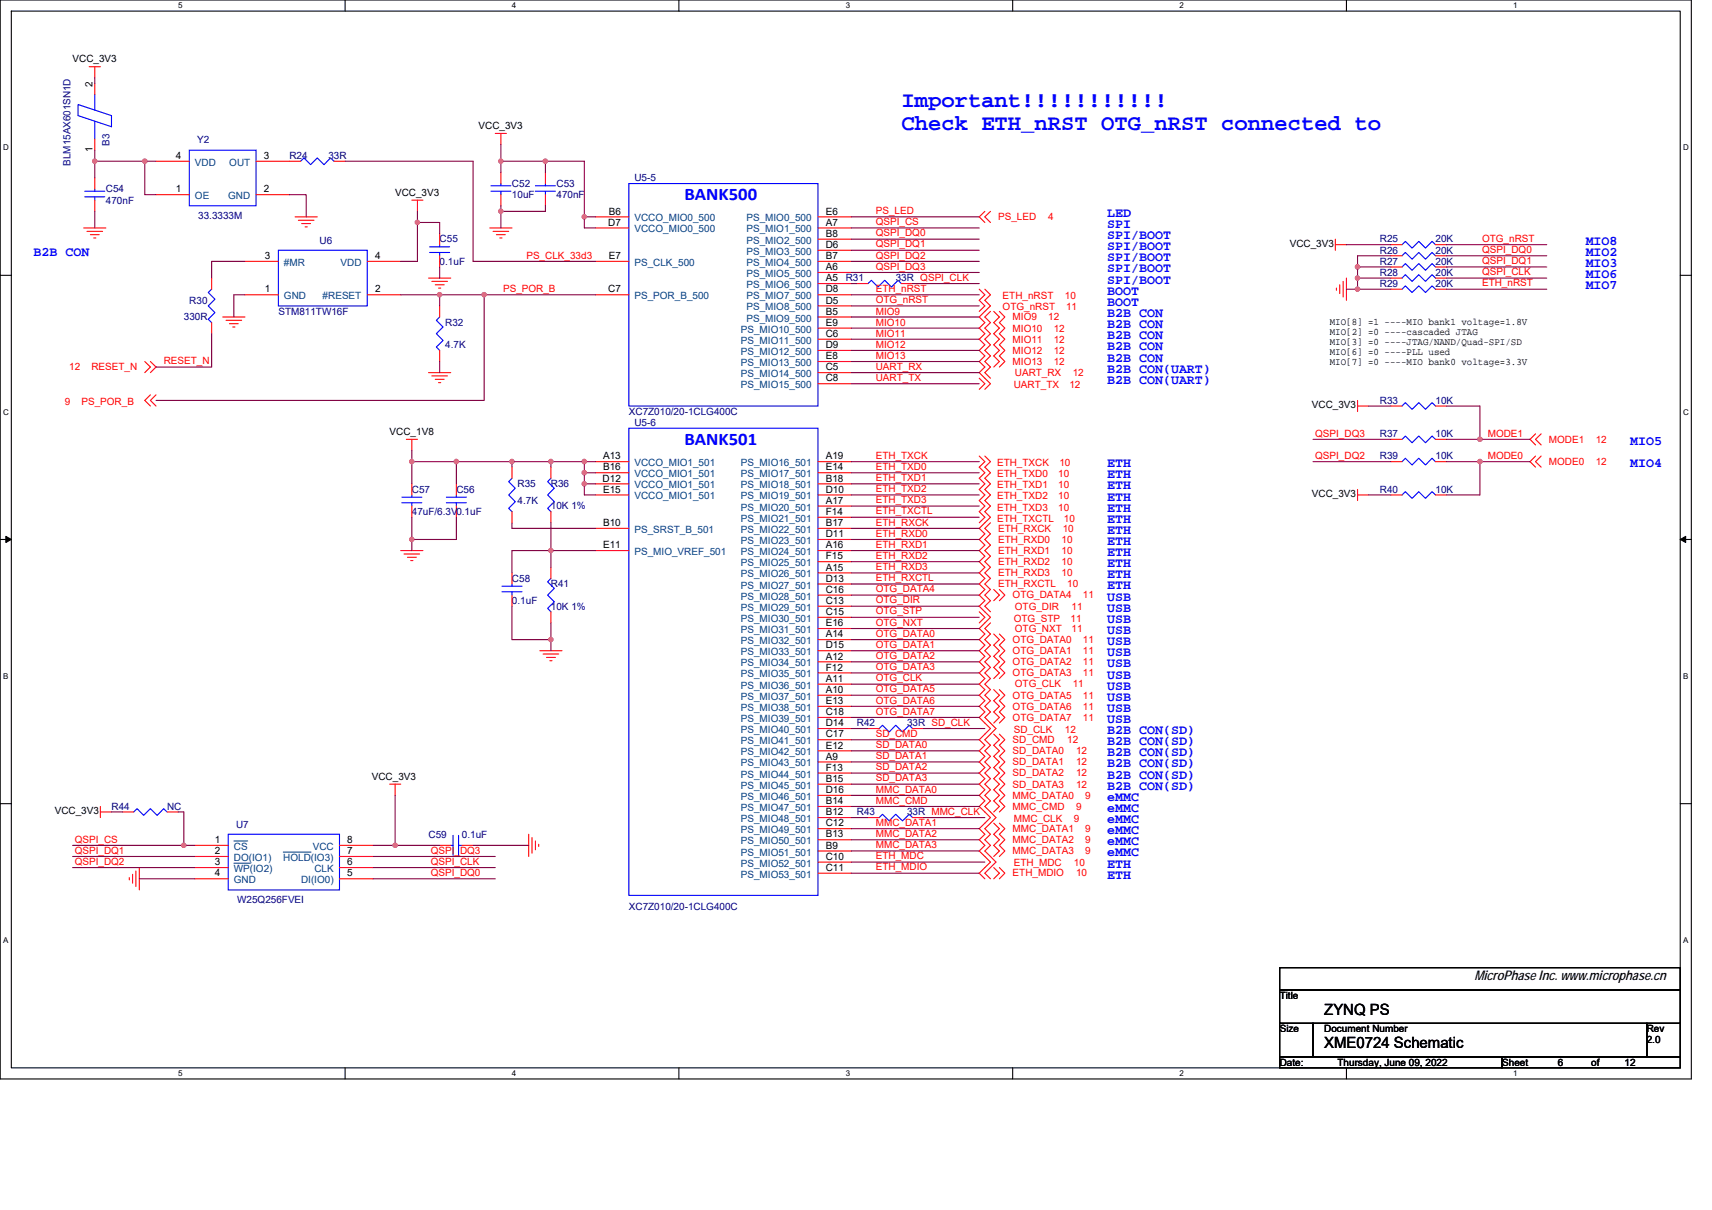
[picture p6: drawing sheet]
<svg xmlns="http://www.w3.org/2000/svg" width="297mm" height="210mm" viewBox="0 0 297 210" stroke-linecap="round" stroke-linejoin="round" font-family="sans-serif">
<path d="M0 0h293.5v187.2h-293.5zM2 1.9h289.5v183.4h-289.5z" fill="none" stroke="#000" stroke-width=".19"/>
<g fill="#fff">
<path d="M30.9 .2h.8v1.6h-.8z"/>
<path d="M30.9 185.5h.8v1.6h-.8z"/>
</g>
<path d="M59.9 0v1.9M59.9 185.3v1.9" fill="none" stroke="#000" stroke-width=".19"/>
<g fill="#fff">
<path d="M88.8 .2h.8v1.6h-.8z"/>
<path d="M88.8 185.5h.8v1.6h-.8z"/>
</g>
<path d="M117.8 0v1.9M117.8 185.3v1.9" fill="none" stroke="#000" stroke-width=".19"/>
<g fill="#fff">
<path d="M146.7 .2h.8v1.6h-.8z"/>
<path d="M146.7 185.5h.8v1.6h-.8z"/>
</g>
<path d="M175.7 0v1.9M175.7 185.3v1.9" fill="none" stroke="#000" stroke-width=".19"/>
<g fill="#fff">
<path d="M204.7 .2h.7v1.6h-.7z"/>
<path d="M204.7 185.5h.7v1.6h-.7z"/>
</g>
<path d="M233.6 0v1.9M233.6 185.3v1.9" fill="none" stroke="#000" stroke-width=".19"/>
<g fill="#fff">
<path d="M262.6 .2h.7v1.6h-.7z"/>
<path d="M262.6 185.5h.7v1.6h-.7z"/>
<path d="M.5 24.8h1v1.6h-1z"/>
<path d="M292 24.8h1v1.6h-1z"/>
<path d="M.5 70.7h1v1.5h-1z"/>
<path d="M292 70.7h1v1.5h-1z"/>
</g>
<path d="M0 47.8h2M291.5 47.8h2" fill="none" stroke="#000" stroke-width=".19"/>
<g fill="#fff">
<path d="M.5 116.5h.9v1.6h-.9z"/>
<path d="M292 116.5h.9v1.6h-.9z"/>
</g>
<path d="M0 93.6h2M291.5 93.6h2" fill="none" stroke="#000" stroke-width=".19"/>
<path d="M1 93.1l1 .5-1 .5zM291.5 93.6l1-.5v1z" fill="#000" stroke="#000" stroke-width=".17"/>
<g fill="#fff">
<path d="M.5 162.4h.9v1.5h-.9z"/>
<path d="M292 162.4h.9v1.5h-.9z"/>
</g>
<path d="M0 139.5h2M291.5 139.5h2M222 167.9h69.5v3.9h-69.5zM222 171.8h69.5v5.8h-69.5zM222 177.6h5.8v5.8h-5.8zM227.8 177.6h57.9v5.8h-57.9zM285.7 177.6h5.8v5.8h-5.8zM222 183.4h38.6v1.9h-38.6zM260.6 183.4h30.9v1.9h-30.9z" fill="none" stroke="#000" stroke-width=".19"/>
<g fill="none" stroke="#f00" stroke-width=".19">
<path d="M15.5 11.6h1.9M16.4 11.6v1.9M16.4 14.5v1.9M14.5 39.6h3.9M16.4 30.9v1.9M16.4 34.7v2M16.4 24.1v2M27.1 33.8h5.7M27.1 28h5.7M44.4 28h7.8M44.4 33.8h5.8M51.2 37.6h3.9"/>
<path d="M51.8 38.2h2.7M52.3 38.8h1.6M52.9 39.4h.4M58 28h1.9M71.5 34.7h1.9M72.4 34.7v2M85 39.6h3.8M85.9 23.2h2M86.9 23.2v1.9M86.9 29.9v2M86.9 33.8v1.9M94.6 29.9v2"/>
<path d="M94.6 33.8v1.9M103.3 37.6h5.8M103.3 39.6h5.8M141.9 37.6h5.8M141.9 39.6h5.8M170.9 36.7l-1 .9 1 1M171.8 36.7l-.9 .9 .9 1M15.1 40.2h2.7M15.7 40.7h1.5M16.3 41.3h.3M36.7 56v1.9M36.7 48.3v1.9"/>
<path d="M38.6 55h3.9M39.2 55.6h2.7M39.8 56.2h1.5M40.4 56.7h.4M42.5 51.2h5.8M42.5 45.4h5.8M63.7 51.2h5.8M63.7 45.4h5.8M74.4 48.3h3.8M74.9 48.8h2.7M75.5 49.4h1.6M76.1 50h.4"/>
<path d="M76.3 40.5v2M76.3 44.4v1.9M76.3 53.1v1.9M85.6 40.2h2.7M86.1 40.7h1.6M86.7 41.3h.4M103.3 45.4h5.8M103.3 51.2h5.8M141.9 41.5h5.8M141.9 43.4h5.8M141.9 45.4h5.8M141.9 47.3h5.8"/>
<path d="M141.9 49.2h5.8M141.9 51.2h5.8M141.9 53.1h5.8M141.9 55h5.8M141.9 56.9h5.8M141.9 58.9h5.8M148.7 49.2h1.9M156.4 49.2h1.9M169.9 50.2l1 1-1 .9 1 1-1 .9M170.9 50.2l.9 1-.9 .9 .9 1-1.9 1.9 1 1-1 .9 1 1-1 1 1 .9-1 1 1 1-1 .9 1 1-1 1 1.9 1.9-.9 1M171.8 54l-.9 1 .9 1-.9 .9 .9 1-.9 1 .9 .9-.9 1 .9 1-.9 .9 .9 1-.9 1 .9 .9M172.4 54l1 1-1 1 1 .9-1 1 1 1-1 .9 1 1-1 1 1 .9-1 1"/>
<path d="M173.4 54l.9 1-.9 1 .9 .9-.9 1 .9 1-.9 .9 .9 1-.9 1 .9 .9-.9 1M231.7 42.5h1.9M231.7 41.5v1.9M231.9 50v.4M232.4 49.4v1.5M233 48.8v2.7M233.6 48.3v3.8M241.3 42.5h2M241.3 44.4h2M241.3 46.3h2M241.3 48.3h2M241.3 50.2h2"/>
<path d="M249.1 42.5h1.9M249.1 44.4h1.9M249.1 46.3h1.9M249.1 48.3h1.9M249.1 50.2h1.9M25.1 62.7l1 1-1 1M26.1 68.5l-1 1 1 1M26.1 62.7l1 1-1 1M27.1 68.5l-1 1 1 1M70.5 76.2h1.9M71.5 76.2v2M74.4 64.7h3.8"/>
<path d="M74.9 65.2h2.7M75.5 65.8h1.6M76.1 66.4h.4M76.3 60.8v1.9M141.9 60.8h5.8M141.9 62.7h5.8M141.9 64.7h5.8M141.9 66.6h5.8M169.9 65.6l1 1-1 1M169.9 79.1l1 1-1 1 1 .9-1 1 1 1-1 .9 1 1-1 1 1 .9-1 1 1 1-1 .9M170.9 79.1l.9 1-.9 1 .9 .9-.9 1 .9 1-.9 .9 .9 1-.9 1 .9 .9-.9 1 .9 1-1.9 1.9 1 .9-1 1 1 1-1 .9 1 1-1 1 1 .9-1 1 1 1-1 .9 1 1-1 1 1 .9-1 1 1.9 1.9-1.9 2 1 .9-1 1 1 1-1 .9 1 1-1 1 1 .9-1 1 1 1-1 .9 1 1-1 .9 1 1-1 1 1 .9-1 1 1.9 1.9-1.9 2 1 .9-1 1 1 1-1 .9 1 1-1 1 1 .9-1 1 1 1-1 .9 1 1-1 1 1.9 1.9-1.9 1.9 1 1-1 .9 1 1-1 1 1.9 1.9-1.9 1.9 1 1M235.5 70.5h2"/>
<path d="M235.5 69.5v1.9M241.3 70.5h2M241.3 76.2h2M249.1 70.5h1.9M249.1 76.2h1.9M266.4 75.3l-.9 .9 .9 1M266.4 79.1l-.9 1 .9 1M267.4 75.3l-1 .9 1 1M267.4 79.1l-1 1 1 1M69.5 95.5h3.9M70.1 96.1h2.7M70.7 96.7h1.5"/>
<path d="M71.3 97.3h.3M71.5 84v1.9M71.5 87.8v2M79.2 84v1.9M79.2 87.8v2M88.8 88.8v1.9M88.8 81.1v1.9M88.8 99.4v1.9M95.6 98.4v2M95.6 88.8v1.9M95.6 81.1v1.9M103.3 95.5h5.8"/>
<path d="M103.3 91.7h5.8M103.3 80.1h5.8M103.3 82h5.8M103.3 84h5.8M103.3 85.9h5.8M141.9 80.1h5.8M141.9 82h5.8M141.9 84h5.8M141.9 85.9h5.8M141.9 87.8h5.8M141.9 89.8h5.8M141.9 91.7h5.8"/>
<path d="M141.9 93.6h5.8M141.9 95.5h5.8M141.9 97.5h5.8M141.9 99.4h5.8M171.8 90.7l-.9 1 .9 .9-.9 1 .9 1-.9 .9 .9 1-.9 1 .9 .9-.9 1 .9 1-.9 .9 .9 1-.9 1 .9 .9-.9 1 .9 1M235.5 85.9h2M235.5 84.9v2M241.3 80.1h2M241.3 85.9h2M249.1 80.1h1.9M249.1 85.9h1.9M88.8 103.3v1.9"/>
<path d="M93.7 112.9h3.8M94.2 113.5h2.7M94.8 114.1h1.6M95.4 114.7h.4M95.6 106.2v1.9M141.9 101.3h5.8M141.9 103.3h5.8M141.9 105.2h5.8M141.9 107.1h5.8M141.9 109.1h5.8M141.9 111h5.8M141.9 112.9h5.8"/>
<path d="M141.9 114.9h5.8M141.9 116.8h5.8M141.9 118.7h5.8M169.9 106.2l1 .9-1 1M171.8 108.1l-.9 1 .9 .9-.9 1 .9 1-.9 .9 .9 1-.9 1 .9 .9-.9 1 .9 1-.9 .9 .9 1-.9 .9 .9 1-.9 1 .9 .9-.9 1 1.9 1.9-1.9 2 .9 .9-.9 1 .9 1-.9 .9 .9 1-.9 1 .9 .9-.9 1 .9 1-.9 .9 .9 1-.9 1 1.9 1.9-1.9 1.9 .9 1-.9 .9 .9 1-.9 1 1.9 1.9-1.9 1.9 .9 1M172.4 102.3l1 1-1 .9M172.4 110l1 1-1 1 1 .9-1 1 1 1-1 .9 1 1-1 1M172.4 119.7l1 .9-1 1 1 1-1 .9 1 1-1 1M173.4 102.3l.9 1-.9 .9M173.4 110l.9 1-.9 1 .9 .9-.9 1 .9 1-.9 .9 .9 1-.9 1M173.4 119.7l.9 1-.9 .9 .9 1-.9 .9 .9 1-.9 1M17.4 140v1.9"/>
<path d="M67.6 136.1h1.9M68.6 136.1v1.9M141.9 120.6h5.8M141.9 122.6h5.8M141.9 124.5h5.8M141.9 126.4h5.8M141.9 128.4h5.8M141.9 130.3h5.8M141.9 132.2h5.8M141.9 134.2h5.8M141.9 136.1h5.8M141.9 138h5.8"/>
<path d="M141.9 140h5.8M150.6 126.4h1.9M158.3 126.4h1.9M172.4 127.4l1 1-1 .9 1 1-1 1 1 .9-1 1 1 1-1 .9 1 1-1 1 1 .9-1 1 1 1-1 .9M173.4 127.4l.9 1-.9 .9 .9 1-.9 1 .9 .9-.9 1 .9 1-.9 .9 .9 1-.9 1 .9 .9-.9 1 .9 1-.9 .9M17.4 140.9h1.9M21.3 140.9h1.9M22.4 152.3v.4M23 151.7v1.6M23.6 151.2v2.6M24.2 150.6v3.8M29 140.9h1.9"/>
<path d="M33.8 146.7h5.8M33.8 148.6h5.8M33.8 150.6h5.8M33.8 152.5h5.8M58.9 152.5h5.8M58.9 150.6h5.8M58.9 148.6h5.8M58.9 146.7h5.8M76.3 146.7h1.9M80.2 146.7h1.9M91.7 144.8v3.8M92.3 145.4v2.7"/>
<path d="M92.9 145.9v1.6M93.5 146.5v.4M141.9 141.9h5.8M141.9 143.8h5.8M141.9 145.7h5.8M141.9 147.7h5.8M141.9 149.6h5.8M141.9 151.5h5.8M150.6 141.9h1.9M158.3 141.9h1.9M172.4 142.9l1 .9-1 1 1 .9-1 1 1 1-1 .9M172.4 150.6l1 .9-1 1"/>
<path d="M173.4 142.9l.9 .9-.9 1 .9 .9-.9 1 .9 1-.9 .9M173.4 150.6l.9 .9-.9 1"/>
</g>
<g fill="none" stroke="#00f" stroke-width=".19">
<path d="M13.5 18.1l5.8 2v1.9l-5.8-1.9zM16.4 16.4v2.7M14.7 34.2h3.5M14.7 33.2h3.5M16.4 32.8v.4M16.4 34.2v.5M16.4 21v3.1M32.8 26.1h11.6v9.6h-11.6zM52.2 28l.5-.6 1.2 1.2 1.2-1.2 1.1 1.2 1.2-1.2 .6 .6M85.2 33.2h3.4M85.2 32.2h3.4M86.9 31.9v.3"/>
<path d="M86.9 33.2v.6M92.9 33.2h3.5M92.9 32.2h3.5M94.6 31.9v.3M94.6 33.2v.6M109.1 31.9h32.8v38.6h-32.8zM36.7 50.2l-.6 .6 1.2 1.1-1.2 1.2 1.2 1.2-1.2 1.1 .6 .6M48.3 43.4h15.4v9.7h-15.4zM74.5 43.8h3.5M74.5 42.8h3.5M76.3 42.5v.3M76.3 43.8v.6"/>
<path d="M76.3 55l-.6 .6 1.2 1.1-1.2 1.2 1.2 1.2-1.2 1.1 .6 .6M150.6 49.2l.6-.6 1.1 1.2 1.2-1.2 1.2 1.2 1.1-1.2 .6 .6M243.3 42.5l.5-.6 1.2 1.2 1.2-1.2 1.1 1.2 1.2-1.2 .6 .6M243.3 44.4l.5-.6 1.2 1.2 1.2-1.2 1.1 1.2 1.2-1.2 .6 .6M243.3 46.3l.5-.6 1.2 1.2 1.2-1.2 1.1 1.2 1.2-1.2 .6 .6M243.3 48.3l.5-.6 1.2 1.1 1.2-1.1 1.1 1.1 1.2-1.1 .6 .6M243.3 50.2l.5-.6 1.2 1.2 1.2-1.2 1.1 1.2 1.2-1.2 .6 .6M109.1 74.3h32.8v81.1h-32.8zM243.3 70.5l.5-.6 1.2 1.1 1.2-1.1 1.1 1.1 1.2-1.1 .6 .6M243.3 76.2l.5-.5 1.2 1.1 1.2-1.1 1.1 1.1 1.2-1.1 .6 .5M69.7 87.2h3.5M69.7 86.3h3.5"/>
<path d="M71.5 85.9v.4M71.5 87.2v.6M77.4 87.2h3.5M77.4 86.3h3.5M79.2 85.9v.4M79.2 87.2v.6M88.8 83l-.5 .6 1.1 1.1-1.1 1.2 1.1 1.2-1.1 1.1 .5 .6M95.6 83l-.6 .6 1.2 1.1-1.2 1.2 1.2 1.2-1.2 1.1 .6 .6M243.3 80.1l.5-.6 1.2 1.2 1.2-1.2 1.1 1.2 1.2-1.2 .6 .6M243.3 85.9l.5-.6 1.2 1.2 1.2-1.2 1.1 1.2 1.2-1.2 .6 .6M87.1 102.7h3.5M87.1 101.7h3.5"/>
<path d="M88.8 101.3v.4M88.8 102.7v.6M95.6 100.4l-.6 .6 1.2 1.1-1.2 1.2 1.2 1.1-1.2 1.2 .6 .6M152.5 126.4l.6-.5 1.2 1.1 1.1-1.1 1.2 1.1 1.2-1.1 .5 .5M23.2 140.9l.6-.6 1.1 1.2 1.2-1.2 1.2 1.2 1.1-1.2 .6 .6M39.6 144.8h19.3v9.6h-19.3zM78.2 146.7h.4M78.6 145v3.4M79.6 145v3.4M79.6 146.7h.6M152.5 141.9l.6-.6 1.2 1.2 1.1-1.2 1.2 1.2 1.2-1.2 .5 .6"/>
</g>
<path d="M40.6 145.9h2.4M40.6 149.8h2.9M49.1 147.9h4.9" fill="none" stroke="#004080" stroke-width=".17"/>
<g fill="none" stroke="#800040" stroke-width=".19">
<path d="M16.4 13.5v1M16.4 28v2.9M16.4 28h8.7M16.4 36.7v2.9M16.4 26.1v1.9M25.1 28h2M25.1 28v5.8h2M50.2 33.8h2.9v3.8M59.9 28h22.2v17.4h21.2M72.4 38.6h3.9v1.9M72.4 36.7v1.9M72.4 38.6v6.8h-2.9"/>
<path d="M86.9 28h7.7M86.9 25.1v2.9M86.9 28v1.9M86.9 35.7v1M86.9 36.7v2.9M94.6 28v1.9M94.6 35.7v1h-7.7M94.6 28h6.8v9.6M101.4 37.6h1.9M101.4 37.6v2h1.9M147.7 37.6h22.2M147.7 39.6h22.2"/>
<path d="M36.7 57.9v5.8h-9.6M42.5 51.2h-1.9v3.8M42.5 45.4h-5.8v2.9M69.5 51.2h6.8M76.3 51.2v1.9M76.3 51.2h7.7M76.3 46.3v2M84 51.2v18.3h-56.9M84 51.2h19.3M147.7 51.2h22.2M147.7 41.5h22.2M147.7 43.4h22.2"/>
<path d="M147.7 53.1h22.2M147.7 55h22.2M147.7 56.9h22.2M147.7 58.9h22.2M147.7 45.4h22.2M147.7 47.3h22.2M147.7 49.2h1M158.3 49.2h11.6M233.6 42.5h7.7M233.6 50.2h1.9M235.5 46.3v2M235.5 46.3h5.8"/>
<path d="M235.5 48.3h5.8M235.5 50.2h5.8M235.5 48.3v1.9M241.3 44.4h-5.8v1.9M251 50.2h17.4M251 48.3h17.4M251 46.3h17.4M251 44.4h17.4M251 42.5h17.4M71.5 78.2v1.9M76.3 62.7v2M147.7 60.8h22.2"/>
<path d="M147.7 62.7h22.2M147.7 64.7h22.2M147.7 66.6h22.2M227.8 76.2h13.5M237.5 70.5h3.8M251 70.5h5.8v5.7M251 76.2h5.8M256.8 76.2h8.7M71.5 93.6v1.9M71.5 80.1h7.7M71.5 80.1v3.9M71.5 89.8v3.8"/>
<path d="M79.2 80.1v3.9M79.2 80.1h9.6M79.2 89.8v3.8h-7.7M88.8 90.7v1h14.5M88.8 80.1v1M88.8 80.1h6.8M95.6 95.5h7.7M95.6 80.1v1M95.6 90.7v4.8M95.6 95.5h-6.8v3.9M95.6 95.5v2.9M95.6 80.1h5.8"/>
<path d="M101.4 84h1.9M101.4 80.1v1.9M101.4 84v1.9h1.9M101.4 80.1h1.9M101.4 82h1.9M101.4 82v2M147.7 82h22.2M147.7 80.1h22.2M147.7 84h22.2M147.7 85.9h22.2M147.7 87.8h22.2M147.7 89.8h22.2"/>
<path d="M147.7 91.7h22.2M147.7 93.6h22.2M147.7 95.5h22.2M147.7 97.5h22.2M147.7 99.4h22.2M227.8 80.1h13.5M237.5 85.9h3.8M251 80.1h5.8v5.8h-5.8M256.8 80.1h8.7M88.8 105.2v5.8h6.8M95.6 108.1v2.9M95.6 111v1.9"/>
<path d="M147.7 103.3h22.2M147.7 111h22.2M147.7 112.9h22.2M147.7 114.9h22.2M147.7 116.8h22.2M147.7 101.3h22.2M147.7 105.2h22.2M147.7 107.1h22.2M147.7 109.1h22.2M147.7 118.7h22.2M68.6 138v8.7M147.7 120.6h22.2"/>
<path d="M147.7 122.6h22.2M147.7 124.5h22.2M147.7 128.4h22.2M147.7 130.3h22.2M147.7 132.2h22.2M147.7 134.2h22.2M147.7 136.1h22.2M147.7 138h22.2M147.7 140h22.2M147.7 126.4h2.9M160.2 126.4h10.7M12.6 150.6h21.2"/>
<path d="M12.6 148.6h21.2M12.6 146.7h19.3M19.3 140.9h2M24.2 152.5h9.6M30.9 140.9h1v5.8M31.9 146.7h1.9M64.7 146.7h3.9M64.7 148.6h21.2M64.7 150.6h21.2M64.7 152.5h21.2M68.6 146.7h7.7M82.1 146.7h9.6"/>
<path d="M147.7 151.5h22.2M147.7 143.8h22.2M147.7 145.7h22.2M147.7 147.7h22.2M147.7 141.9h2.9M147.7 149.6h23.2M160.2 141.9h10.7"/>
</g>
<g fill="#f0f" stroke="#f0f" stroke-width=".19">
<circle cx="25.1" cy="28" r=".38"/>
<circle cx="16.4" cy="28" r=".38"/>
<circle cx="72.4" cy="38.6" r=".38"/>
<circle cx="71.4" cy="93.6" r=".38"/>
<circle cx="101.4" cy="82" r=".38"/>
<circle cx="101.4" cy="80.1" r=".38"/>
<circle cx="101.4" cy="84" r=".38"/>
<circle cx="95.6" cy="80.1" r=".38"/>
<circle cx="95.6" cy="95.5" r=".38"/>
<circle cx="95.6" cy="111" r=".38"/>
<circle cx="88.8" cy="80.1" r=".38"/>
<circle cx="235.5" cy="46.3" r=".38"/>
<circle cx="235.5" cy="50.2" r=".38"/>
<circle cx="235.5" cy="48.2" r=".38"/>
<circle cx="256.8" cy="76.2" r=".38"/>
<circle cx="86.9" cy="28" r=".38"/>
<circle cx="86.9" cy="36.7" r=".38"/>
<circle cx="94.6" cy="28" r=".38"/>
<circle cx="101.4" cy="37.6" r=".38"/>
<circle cx="79.2" cy="80.1" r=".38"/>
<circle cx="71.4" cy="80.1" r=".38"/>
<circle cx="256.8" cy="80.1" r=".38"/>
<circle cx="68.6" cy="146.7" r=".38"/>
<circle cx="31.9" cy="146.7" r=".38"/>
<circle cx="76.3" cy="51.1" r=".38"/>
<circle cx="84" cy="51.1" r=".38"/>
</g>
<g font-size="3.9" fill="#00f">
<text x="156.4" y="18.6">Important!!!!!!!!!!!</text>
<text x="156.4" y="22.5">Check ETH_nRST OTG_nRST connected to</text>
</g>
<g font-size="3.1" fill="#00f">
<text x="118.8" y="34.8">BANK500</text>
<text x="118.8" y="77.2">BANK501</text>
</g>
<g font-size="2.7">
<text x="229.8" y="176.1">ZYNQ PS</text>
<text x="229.8" y="181.9">XME0724 Schematic</text>
</g>
<g font-size="2.3" fill="#00f">
<text x="192.1" y="37.6">LED</text>
<text x="192.1" y="39.6">SPI</text>
<text x="192.1" y="41.5">SPI/BOOT</text>
<text x="5.8" y="44.4">B2B CON</text>
<text x="192.1" y="43.4">SPI/BOOT</text>
<text x="192.1" y="45.4">SPI/BOOT</text>
<text x="192.1" y="47.3">SPI/BOOT</text>
<text x="275.1" y="42.5">MIO8</text>
<text x="275.1" y="44.4">MIO2</text>
<text x="275.1" y="46.3">MIO3</text>
<text x="192.1" y="51.1">BOOT</text>
<text x="192.1" y="53.1">BOOT</text>
<text x="192.1" y="49.2">SPI/BOOT</text>
<text x="275.1" y="50.2">MIO7</text>
<text x="275.1" y="48.3">MIO6</text>
<text x="192.1" y="55">B2B CON</text>
<text x="192.1" y="56.9">B2B CON</text>
<text x="192.1" y="58.9">B2B CON</text>
<text x="192.1" y="60.8">B2B CON</text>
<text x="192.1" y="62.7">B2B CON</text>
<text x="192.1" y="64.7">B2B CON(UART)</text>
<text x="192.1" y="66.6">B2B CON(UART)</text>
<text x="282.8" y="77.2">MIO5</text>
<text x="192.1" y="81.1">ETH</text>
<text x="192.1" y="83">ETH</text>
<text x="282.8" y="81.1">MIO4</text>
<text x="192.1" y="84.9">ETH</text>
<text x="192.1" y="86.9">ETH</text>
<text x="192.1" y="88.8">ETH</text>
<text x="192.1" y="90.7">ETH</text>
<text x="192.1" y="92.6">ETH</text>
<text x="192.1" y="94.6">ETH</text>
<text x="192.1" y="96.5">ETH</text>
<text x="192.1" y="98.4">ETH</text>
<text x="192.1" y="100.4">ETH</text>
<text x="192.1" y="102.3">ETH</text>
<text x="192.1" y="104.2">USB</text>
<text x="192.1" y="106.2">USB</text>
<text x="192.1" y="108.1">USB</text>
<text x="192.1" y="110">USB</text>
<text x="192.1" y="112">USB</text>
<text x="192.1" y="113.9">USB</text>
<text x="192.1" y="115.8">USB</text>
<text x="192.1" y="117.8">USB</text>
<text x="192.1" y="119.7">USB</text>
<text x="192.1" y="121.6">USB</text>
<text x="192.1" y="123.5">USB</text>
<text x="192.1" y="125.5">USB</text>
<text x="192.1" y="127.4">B2B CON(SD)</text>
<text x="192.1" y="129.3">B2B CON(SD)</text>
<text x="192.1" y="131.3">B2B CON(SD)</text>
<text x="192.1" y="133.2">B2B CON(SD)</text>
<text x="192.1" y="135.1">B2B CON(SD)</text>
<text x="192.1" y="137.1">B2B CON(SD)</text>
<text x="192.1" y="139">eMMC</text>
<text x="192.1" y="140.9">eMMC</text>
<text x="192.1" y="142.8">eMMC</text>
<text x="192.1" y="144.8">eMMC</text>
<text x="192.1" y="146.7">eMMC</text>
<text x="192.1" y="148.6">eMMC</text>
<text x="192.1" y="150.6">ETH</text>
<text x="192.1" y="152.5">ETH</text>
</g>
<text font-size="2.3" x="255.8" y="170.1">MicroPhase Inc. www.microphase.cn</text>
<g font-size="1.7">
<text x="12.6" y="10.8">VCC_3V3</text>
<text x="16" y="15" transform="rotate(-90 16 15)">2</text>
<text x="83" y="22.4">VCC_3V3</text>
<text x="16" y="26.4" transform="rotate(-90 16 26.4)">1</text>
<text x="30.5" y="27.6">4</text>
<text x="45.8" y="27.6">3</text>
<text x="30.5" y="33.4">1</text>
<text x="45.8" y="33.4">2</text>
<text x="68.6" y="34">VCC_3V3</text>
<text x="105.5" y="39.2">D7</text>
<text x="105.6" y="37.2">B6</text>
<text x="143.3" y="37.2">E6</text>
<text x="143.3" y="39.2">A7</text>
<text x="143.3" y="41.1">B8</text>
<text x="46" y="45">3</text>
<text x="65.1" y="45">4</text>
<text x="105.6" y="45">E7</text>
<text x="143.3" y="43">D6</text>
<text x="143.3" y="45">B7</text>
<text x="143.3" y="46.9">A6</text>
<text x="223.8" y="42.8">VCC_3V3</text>
<text x="46" y="50.8">1</text>
<text x="65.1" y="50.8">2</text>
<text x="105.5" y="50.8">C7</text>
<text x="143.3" y="48.8">A5</text>
<text x="143.3" y="50.8">D8</text>
<text x="143.3" y="52.7">D5</text>
<text x="143.3" y="56.5">E9</text>
<text x="143.3" y="58.5">C6</text>
<text x="143.3" y="54.6">B5</text>
<text x="230.7" y="56.4">MIO[8] =1 ----MIO bank1 voltage=1.8V</text>
<text x="230.7" y="58.1">MIO[2] =0 ----cascaded JTAG</text>
<text x="230.7" y="59.9">MIO[3] =0 ----JTAG/NAND/Quad-SPI/SD</text>
<text x="143.3" y="60.4">D9</text>
<text x="143.3" y="62.3">E8</text>
<text x="143.3" y="64.3">C5</text>
<text x="230.7" y="61.6">MIO[6] =0 ----PLL used</text>
<text x="230.7" y="63.3">MIO[7] =0 ----MIO bank0 voltage=3.3V</text>
<text x="143.3" y="66.2">C8</text>
<text x="227.6" y="70.8">VCC_3V3</text>
<text x="67.6" y="75.5">VCC_1V8</text>
<text x="104.6" y="83.6">D12</text>
<text x="104.6" y="79.7">A13</text>
<text x="104.6" y="81.6">B16</text>
<text x="143.3" y="79.7">A19</text>
<text x="143.3" y="81.6">E14</text>
<text x="143.3" y="83.6">B18</text>
<text x="104.6" y="85.5">E15</text>
<text x="143.3" y="85.5">D10</text>
<text x="143.3" y="87.4">A17</text>
<text x="143.3" y="89.4">F14</text>
<text x="227.6" y="86.3">VCC_3V3</text>
<text x="104.6" y="95.1">E11</text>
<text x="104.6" y="91.3">B10</text>
<text x="143.3" y="91.3">B17</text>
<text x="143.3" y="93.2">D11</text>
<text x="143.3" y="95.1">A16</text>
<text x="143.3" y="97.1">F15</text>
<text x="143.3" y="99">A15</text>
<text x="143.3" y="100.9">D13</text>
<text x="143.3" y="102.9">C16</text>
<text x="143.3" y="104.8">C13</text>
<text x="143.3" y="106.7">C15</text>
<text x="143.3" y="108.7">E16</text>
<text x="143.3" y="110.6">A14</text>
<text x="143.3" y="112.5">D15</text>
<text x="143.3" y="114.4">A12</text>
<text x="143.3" y="116.4">F12</text>
<text x="143.3" y="118.3">A11</text>
<text x="143.3" y="120.2">A10</text>
<text x="143.3" y="122.2">E13</text>
<text x="143.3" y="124.1">C18</text>
<text x="143.3" y="126">D14</text>
<text x="143.3" y="128">C17</text>
<text x="143.3" y="129.9">E12</text>
<text x="143.3" y="131.8">A9</text>
<text x="64.5" y="135.3">VCC_3V3</text>
<text x="143.3" y="133.8">F13</text>
<text x="143.3" y="135.7">B15</text>
<text x="143.3" y="137.6">D16</text>
<text x="9.5" y="141.3">VCC_3V3</text>
<text x="143.3" y="139.6">B14</text>
<text x="143.3" y="141.5">B12</text>
<text x="143.3" y="143.4">C12</text>
<text x="37.3" y="146.3">1</text>
<text x="37.3" y="148.2">2</text>
<text x="60.3" y="148.2">7</text>
<text x="60.3" y="146.3">8</text>
<text x="143.3" y="145.3">B13</text>
<text x="143.3" y="147.3">B9</text>
<text x="143.3" y="149.2">C10</text>
<text x="37.3" y="150.2">3</text>
<text x="37.3" y="152.1">4</text>
<text x="60.3" y="152.1">5</text>
<text x="60.3" y="150.2">6</text>
<text x="143.3" y="151.1">C11</text>
<text x="222" y="173.4">Title</text>
<text x="222" y="179.1">Size</text>
<text x="229.8" y="179.1">Document Number</text>
<text x="285.7" y="179.1">Rev</text>
<text x="222" y="184.9">Date:</text>
<text x="232.1" y="184.9">Thursday, June 09, 2022</text>
<text x="260.6" y="184.9">Sheet</text>
<text x="270.3" y="184.9">6</text>
<text x="276.1" y="184.9">of</text>
<text x="281.9" y="184.9">12</text>
<text x="285.7" y="181.1">2.0</text>
</g>
<g font-size="1.7" fill="#000080">
<text x="12.3" y="28.8" transform="rotate(-90 12.3 28.8)">BLM15AX601SN1D</text>
<text x="19" y="25.3" transform="rotate(-90 19 25.3)">B3</text>
<text x="34.2" y="24.9">Y2</text>
<text x="50.2" y="27.6">R24</text>
<text x="57" y="27.6">33R</text>
<text x="18.4" y="33.4">C54</text>
<text x="18.4" y="35.3">470nF</text>
<text x="88.8" y="32.4">C52</text>
<text x="88.8" y="34.4">10uF</text>
<text x="96.6" y="32.4">C53</text>
<text x="96.6" y="34.4">470nF</text>
<text x="110.1" y="31.5">U5-5</text>
<text x="34.4" y="38">33.3333M</text>
<text x="55.4" y="42.3">U6</text>
<text x="76.3" y="42.1">C55</text>
<text x="76.3" y="45.9">0.1uF</text>
<text x="239.4" y="42.1">R25</text>
<text x="239.4" y="44">R26</text>
<text x="239.4" y="45.9">R27</text>
<text x="239.4" y="47.9">R28</text>
<text x="249.1" y="42.1">20K</text>
<text x="249.1" y="44">20K</text>
<text x="249.1" y="45.9">20K</text>
<text x="249.1" y="47.9">20K</text>
<text x="32.8" y="52.7">R30</text>
<text x="146.7" y="48.8">R31</text>
<text x="155.4" y="48.8">33R QSPI_CLK</text>
<text x="239.4" y="49.8">R29</text>
<text x="249.1" y="49.8">20K</text>
<text x="31.9" y="55.6">330R</text>
<text x="48.3" y="54.6">STM811TW16F</text>
<text x="77.3" y="56.6">R32</text>
<text x="77.3" y="60.4">4.7K</text>
<text x="239.4" y="70.1">R33</text>
<text x="249.1" y="70.1">10K</text>
<text x="109.1" y="72">XC7Z010/20-1CLG400C</text>
<text x="110.1" y="73.9">U5-6</text>
<text x="239.4" y="75.9">R37</text>
<text x="249.1" y="75.9">10K</text>
<text x="239.4" y="79.7">R39</text>
<text x="249.1" y="79.7">10K</text>
<text x="71.5" y="85.5">C57</text>
<text x="71.5" y="89.4">47uF/6.3V0.1uF</text>
<text x="79.2" y="85.5">C56</text>
<text x="89.8" y="84.5">R35</text>
<text x="89.8" y="87.4">4.7K</text>
<text x="95.6" y="84.5">R36</text>
<text x="95.6" y="88.4">10K 1%</text>
<text x="239.4" y="85.5">R40</text>
<text x="249.1" y="85.5">10K</text>
<text x="88.8" y="101">C58</text>
<text x="95.6" y="101.9">R41</text>
<text x="88.8" y="104.8">0.1uF</text>
<text x="95.6" y="105.8">10K 1%</text>
<text x="148.7" y="126">R42</text>
<text x="157.4" y="126">33R SD_CLK</text>
<text x="19.3" y="140.5">R44</text>
<text x="29" y="140.5">NC</text>
<text x="41" y="143.6">U7</text>
<text x="148.7" y="141.5">R43</text>
<text x="157.4" y="141.5">33R MMC_CLK</text>
<text x="74.4" y="145.4">C59</text>
<text x="80.2" y="145.4">0.1uF</text>
<text x="41.1" y="156.7">W25Q256FVEI</text>
<text x="109.1" y="157.9">XC7Z010/20-1CLG400C</text>
</g>
<g font-size="1.7" fill="#004080">
<text x="33.8" y="28.8">VDD</text>
<text x="39.8" y="28.8">OUT</text>
<text x="33.8" y="34.6">OE</text>
<text x="39.6" y="34.6">GND</text>
<text x="110.1" y="38.4">VCCO_MIO0_500</text>
<text x="110.1" y="40.3">VCCO_MIO0_500</text>
<text x="129.5" y="38.4">PS_MIO0_500</text>
<text x="129.5" y="40.3">PS_MIO1_500</text>
<text x="49.3" y="46.1">#MR</text>
<text x="59.1" y="46.1">VDD</text>
<text x="110.1" y="46.1">PS_CLK_500</text>
<text x="129.5" y="42.3">PS_MIO2_500</text>
<text x="129.5" y="44.2">PS_MIO3_500</text>
<text x="129.5" y="46.1">PS_MIO4_500</text>
<text x="49.3" y="51.9">GND</text>
<text x="56" y="51.9">#RESET</text>
<text x="110.1" y="51.9">PS_POR_B_500</text>
<text x="129.5" y="48.1">PS_MIO5_500</text>
<text x="129.5" y="50">PS_MIO6_500</text>
<text x="129.5" y="51.9">PS_MIO7_500</text>
<text x="129.5" y="53.9">PS_MIO8_500</text>
<text x="128.5" y="57.7">PS_MIO10_500</text>
<text x="128.5" y="59.6">PS_MIO11_500</text>
<text x="129.5" y="55.8">PS_MIO9_500</text>
<text x="128.5" y="61.6">PS_MIO12_500</text>
<text x="128.5" y="63.5">PS_MIO13_500</text>
<text x="128.5" y="65.4">PS_MIO14_500</text>
<text x="128.5" y="67.4">PS_MIO15_500</text>
<text x="110.1" y="80.9">VCCO_MIO1_501</text>
<text x="110.1" y="82.8">VCCO_MIO1_501</text>
<text x="128.5" y="80.9">PS_MIO16_501</text>
<text x="128.5" y="82.8">PS_MIO17_501</text>
<text x="110.1" y="84.8">VCCO_MIO1_501</text>
<text x="110.1" y="86.7">VCCO_MIO1_501</text>
<text x="128.5" y="84.8">PS_MIO18_501</text>
<text x="128.5" y="86.7">PS_MIO19_501</text>
<text x="128.5" y="88.6">PS_MIO20_501</text>
<text x="110.1" y="92.5">PS_SRST_B_501</text>
<text x="128.5" y="90.6">PS_MIO21_501</text>
<text x="128.5" y="92.5">PS_MIO22_501</text>
<text x="128.5" y="94.4">PS_MIO23_501</text>
<text x="110.1" y="96.3">PS_MIO_VREF_501</text>
<text x="128.5" y="96.3">PS_MIO24_501</text>
<text x="128.5" y="98.3">PS_MIO25_501</text>
<text x="128.5" y="100.2">PS_MIO26_501</text>
<text x="128.5" y="102.1">PS_MIO27_501</text>
<text x="128.5" y="104.1">PS_MIO28_501</text>
<text x="128.5" y="106">PS_MIO29_501</text>
<text x="128.5" y="107.9">PS_MIO30_501</text>
<text x="128.5" y="109.9">PS_MIO31_501</text>
<text x="128.5" y="111.8">PS_MIO32_501</text>
<text x="128.5" y="113.7">PS_MIO33_501</text>
<text x="128.5" y="115.6">PS_MIO34_501</text>
<text x="128.5" y="117.6">PS_MIO35_501</text>
<text x="128.5" y="119.5">PS_MIO36_501</text>
<text x="128.5" y="121.4">PS_MIO37_501</text>
<text x="128.5" y="123.4">PS_MIO38_501</text>
<text x="128.5" y="125.3">PS_MIO39_501</text>
<text x="128.5" y="127.2">PS_MIO40_501</text>
<text x="128.5" y="129.2">PS_MIO41_501</text>
<text x="128.5" y="131.1">PS_MIO42_501</text>
<text x="128.5" y="133">PS_MIO43_501</text>
<text x="128.5" y="134.9">PS_MIO44_501</text>
<text x="128.5" y="136.9">PS_MIO45_501</text>
<text x="128.5" y="138.8">PS_MIO46_501</text>
<text x="128.5" y="140.7">PS_MIO47_501</text>
<text x="128.5" y="142.7">PS_MIO48_501</text>
<text x="40.6" y="147.5">CS</text>
<text x="40.6" y="149.4">DO(IO1)</text>
<text x="49.1" y="149.4">HOLD(IO3)</text>
<text x="54.3" y="147.5">VCC</text>
<text x="128.5" y="144.6">PS_MIO49_501</text>
<text x="128.5" y="146.5">PS_MIO50_501</text>
<text x="128.5" y="148.5">PS_MIO51_501</text>
<text x="40.6" y="151.3">WP(IO2)</text>
<text x="40.6" y="153.3">GND</text>
<text x="52.2" y="153.3">DI(IO0)</text>
<text x="54.5" y="151.3">CLK</text>
<text x="128.5" y="150.4">PS_MIO52_501</text>
<text x="128.5" y="152.3">PS_MIO53_501</text>
</g>
<g font-size="1.7" fill="#f00">
<text x="152" y="37.1">PS_LED</text>
<text x="152" y="39.1">QSPI_CS</text>
<text x="152" y="41">QSPI_DQ0</text>
<text x="173.2" y="38.2">PS_LED</text>
<text x="181.9" y="38.2">4</text>
<text x="257.2" y="42">OTG_nRST</text>
<text x="91.3" y="44.9">PS_CLK_33d3</text>
<text x="152" y="42.9">QSPI_DQ1</text>
<text x="152" y="44.9">QSPI_DQ2</text>
<text x="152" y="46.8">QSPI_DQ3</text>
<text x="257.2" y="47.8">QSPI_CLK</text>
<text x="257.2" y="45.8">QSPI_DQ1</text>
<text x="257.2" y="43.9">QSPI_DQ0</text>
<text x="87.3" y="50.7">PS_POR_B</text>
<text x="152" y="50.7">ETH_nRST</text>
<text x="152" y="52.6">OTG_nRST</text>
<text x="174" y="51.9">ETH_nRST</text>
<text x="174" y="53.8">OTG_nRST</text>
<text x="184.8" y="51.9">10</text>
<text x="185" y="53.8">11</text>
<text x="257.2" y="49.7">ETH_nRST</text>
<text x="152" y="54.6">MIO9</text>
<text x="152" y="56.6">MIO10</text>
<text x="152" y="58.5">MIO11</text>
<text x="175.7" y="55.6">MIO9</text>
<text x="175.7" y="57.5">MIO10</text>
<text x="175.7" y="59.5">MIO11</text>
<text x="181.9" y="55.6">12</text>
<text x="182.8" y="57.5">12</text>
<text x="182.8" y="59.5">12</text>
<text x="12" y="64.3">12</text>
<text x="15.9" y="64.3">RESET_N</text>
<text x="28.4" y="63.2">RESET_N</text>
<text x="152" y="60.4">MIO12</text>
<text x="152" y="62.4">MIO13</text>
<text x="152" y="64.2">UART_RX</text>
<text x="175.7" y="61.4">MIO12</text>
<text x="175.7" y="63.3">MIO13</text>
<text x="176.1" y="65.2">UART_RX</text>
<text x="182.8" y="61.4">12</text>
<text x="182.8" y="63.3">12</text>
<text x="186.1" y="65.2">12</text>
<text x="11.2" y="70.3">9</text>
<text x="14.1" y="70.3">PS_POR_B</text>
<text x="152" y="66.1">UART_TX</text>
<text x="175.9" y="67.4">UART_TX</text>
<text x="185.5" y="67.4">12</text>
<text x="228.2" y="75.8">QSPI_DQ3</text>
<text x="258.1" y="75.9">MODE1</text>
<text x="268.7" y="76.8">MODE1</text>
<text x="276.9" y="76.8">12</text>
<text x="152" y="81.6">ETH_TXD0</text>
<text x="152" y="79.6">ETH_TXCK</text>
<text x="152" y="83.5">ETH_TXD1</text>
<text x="173" y="82.8">ETH_TXD0</text>
<text x="173" y="80.9">ETH_TXCK</text>
<text x="183.6" y="82.8">10</text>
<text x="183.8" y="80.9">10</text>
<text x="228.2" y="79.6">QSPI_DQ2</text>
<text x="258.1" y="79.7">MODE0</text>
<text x="268.7" y="80.7">MODE0</text>
<text x="276.9" y="80.7">12</text>
<text x="152" y="85.4">ETH_TXD2</text>
<text x="152" y="87.3">ETH_TXD3</text>
<text x="152" y="89.3">ETH_TXCTL</text>
<text x="173" y="84.8">ETH_TXD1</text>
<text x="173" y="86.7">ETH_TXD2</text>
<text x="173" y="88.6">ETH_TXD3</text>
<text x="183.6" y="84.8">10</text>
<text x="183.6" y="86.7">10</text>
<text x="183.6" y="88.6">10</text>
<text x="152" y="91.2">ETH_RXCK</text>
<text x="152" y="93.1">ETH_RXD0</text>
<text x="152" y="95.1">ETH_RXD1</text>
<text x="173" y="90.5">ETH_TXCTL</text>
<text x="173.2" y="92.3">ETH_RXCK</text>
<text x="173.2" y="94.2">ETH_RXD0</text>
<text x="184.2" y="94.2">10</text>
<text x="184.4" y="92.3">10</text>
<text x="184.6" y="90.5">10</text>
<text x="152" y="97">ETH_RXD2</text>
<text x="152" y="98.9">ETH_RXD3</text>
<text x="152" y="100.9">ETH_RXCTL</text>
<text x="173.2" y="96.1">ETH_RXD1</text>
<text x="173.2" y="98.1">ETH_RXD2</text>
<text x="173.2" y="100">ETH_RXD3</text>
<text x="173.2" y="101.9">ETH_RXCTL</text>
<text x="184.2" y="96.1">10</text>
<text x="184.2" y="98.1">10</text>
<text x="184.2" y="100">10</text>
<text x="185.2" y="101.9">10</text>
<text x="152" y="102.8">OTG_DATA4</text>
<text x="152" y="104.7">OTG_DIR</text>
<text x="152" y="106.6">OTG_STP</text>
<text x="175.7" y="103.8">OTG_DATA4</text>
<text x="175.9" y="107.9">OTG_STP</text>
<text x="176.1" y="105.8">OTG_DIR</text>
<text x="185.7" y="107.9">11</text>
<text x="185.9" y="105.8">11</text>
<text x="187.9" y="103.8">11</text>
<text x="152" y="108.6">OTG_NXT</text>
<text x="152" y="110.5">OTG_DATA0</text>
<text x="152" y="112.4">OTG_DATA1</text>
<text x="175.7" y="111.6">OTG_DATA0</text>
<text x="175.7" y="113.5">OTG_DATA1</text>
<text x="176.1" y="109.6">OTG_NXT</text>
<text x="185.9" y="109.6">11</text>
<text x="187.9" y="111.6">11</text>
<text x="187.9" y="113.5">11</text>
<text x="152" y="114.4">OTG_DATA2</text>
<text x="152" y="116.3">OTG_DATA3</text>
<text x="152" y="118.2">OTG_CLK</text>
<text x="175.7" y="115.4">OTG_DATA2</text>
<text x="175.7" y="117.4">OTG_DATA3</text>
<text x="176.1" y="119.3">OTG_CLK</text>
<text x="186.1" y="119.3">11</text>
<text x="187.9" y="115.4">11</text>
<text x="187.9" y="117.4">11</text>
<text x="152" y="120.2">OTG_DATA5</text>
<text x="152" y="122.1">OTG_DATA6</text>
<text x="152" y="124">OTG_DATA7</text>
<text x="175.7" y="121.2">OTG_DATA5</text>
<text x="175.7" y="123.1">OTG_DATA6</text>
<text x="175.7" y="125.1">OTG_DATA7</text>
<text x="187.9" y="121.2">11</text>
<text x="187.9" y="123.1">11</text>
<text x="187.9" y="125.1">11</text>
<text x="152" y="127.9">SD_CMD</text>
<text x="152" y="129.8">SD_DATA0</text>
<text x="152" y="131.7">SD_DATA1</text>
<text x="175.7" y="128.9">SD_CMD</text>
<text x="175.7" y="130.9">SD_DATA0</text>
<text x="175.9" y="127.2">SD_CLK</text>
<text x="184.8" y="127.2">12</text>
<text x="185.2" y="128.9">12</text>
<text x="186.7" y="130.9">12</text>
<text x="152" y="133.7">SD_DATA2</text>
<text x="152" y="135.6">SD_DATA3</text>
<text x="152" y="137.5">MMC_DATA0</text>
<text x="175.7" y="132.8">SD_DATA1</text>
<text x="175.7" y="134.7">SD_DATA2</text>
<text x="175.7" y="136.7">SD_DATA3</text>
<text x="186.7" y="132.8">12</text>
<text x="186.7" y="134.7">12</text>
<text x="186.7" y="136.7">12</text>
<text x="152" y="139.5">MMC_CMD</text>
<text x="152" y="143.3">MMC_DATA1</text>
<text x="175.7" y="138.6">MMC_DATA0</text>
<text x="175.7" y="140.5">MMC_CMD</text>
<text x="175.9" y="142.7">MMC_CLK</text>
<text x="186.3" y="142.7">9</text>
<text x="186.7" y="140.5">9</text>
<text x="188.3" y="138.6">9</text>
<text x="13" y="146.2">QSPI_CS</text>
<text x="13" y="148.1">QSPI_DQ1</text>
<text x="74.7" y="148.1">QSPI_DQ3</text>
<text x="152" y="145.2">MMC_DATA2</text>
<text x="152" y="147.2">MMC_DATA3</text>
<text x="152" y="149.1">ETH_MDC</text>
<text x="175.7" y="144.4">MMC_DATA1</text>
<text x="175.7" y="146.3">MMC_DATA2</text>
<text x="175.7" y="148.3">MMC_DATA3</text>
<text x="188.3" y="144.4">9</text>
<text x="188.3" y="146.3">9</text>
<text x="188.3" y="148.3">9</text>
<text x="13" y="150.1">QSPI_DQ2</text>
<text x="74.7" y="150.1">QSPI_CLK</text>
<text x="74.7" y="152">QSPI_DQ0</text>
<text x="152" y="151">ETH_MDIO</text>
<text x="175.7" y="152.1">ETH_MDIO</text>
<text x="175.9" y="150.4">ETH_MDC</text>
<text x="186.3" y="150.4">10</text>
<text x="186.7" y="152.1">10</text>
</g>
<g font-size="1.4">
<text x="30.9" y="1.5">5</text>
<text x="88.8" y="1.5">4</text>
<text x="146.7" y="1.5">3</text>
<text x="204.7" y="1.5">2</text>
<text x="262.6" y="1.5">1</text>
<text x=".5" y="26.1">D</text>
<text x="292" y="26.1">D</text>
<text x=".5" y="71.9">C</text>
<text x="292" y="71.9">C</text>
<text x=".5" y="117.8">B</text>
<text x="292" y="117.8">B</text>
<text x=".5" y="163.6">A</text>
<text x="292" y="163.6">A</text>
<text x="30.9" y="186.8">5</text>
<text x="88.8" y="186.8">4</text>
<text x="146.7" y="186.8">3</text>
<text x="204.7" y="186.8">2</text>
<text x="262.6" y="186.8">1</text>
</g>
</svg>
